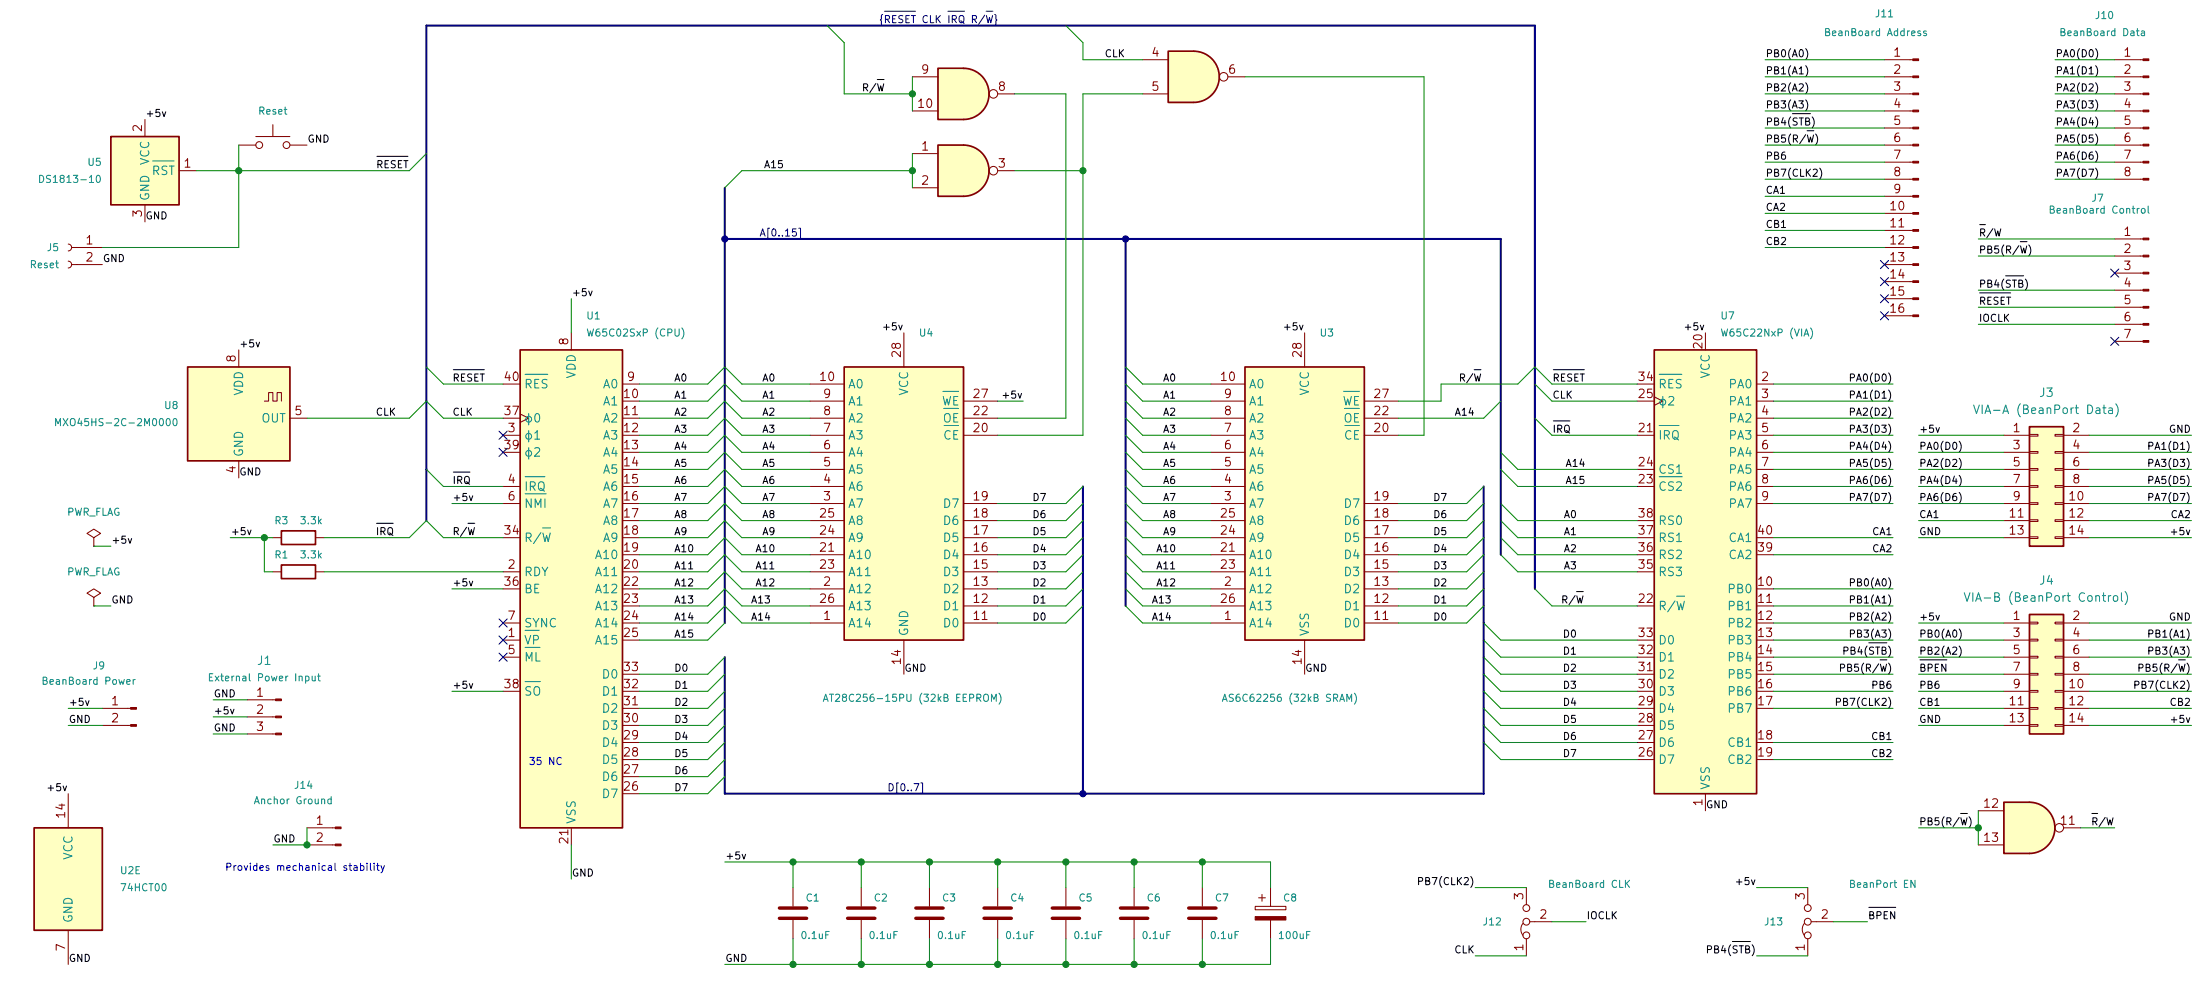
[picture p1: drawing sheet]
<svg xmlns="http://www.w3.org/2000/svg" width="328mm" height="147mm" viewBox="0 0 328 147" stroke-linecap="round" stroke-linejoin="round" font-family="sans-serif">
<path d="M302.3 91.4h5v17.8h-5z" fill="#ffffc2"/>
<path d="M302.3 91.4h5v17.8h-5z" fill="none" stroke="#840000" stroke-width=".25"/>
<g fill="none" stroke="#840000" stroke-width=".15">
<path d="M298.4 92.7h3.9M298.4 95.3h3.9M298.4 97.8h3.9M302.3 92.6h1.2v.2h-1.2zM302.3 95.1h1.2v.3h-1.2zM302.3 97.7h1.2v.2h-1.2zM306.1 92.6h1.2v.2h-1.2zM306.1 95.1h1.2v.3h-1.2zM306.1 97.7h1.2v.2h-1.2zM307.3 92.7h3.8M307.3 95.3h3.8M307.3 97.8h3.8"/>
<path d="M298.4 100.3h3.9M298.4 102.9h3.9M298.4 105.4h3.9M298.4 108h3.9M302.3 100.2h1.2v.3h-1.2zM302.3 102.7h1.2v.3h-1.2zM302.3 105.3h1.2v.2h-1.2zM302.3 107.8h1.2v.3h-1.2zM306.1 100.2h1.2v.3h-1.2zM306.1 102.7h1.2v.3h-1.2zM306.1 105.3h1.2v.2h-1.2zM306.1 107.8h1.2v.3h-1.2z"/>
<path d="M307.3 100.3h3.8M307.3 102.9h3.8M307.3 105.4h3.8M307.3 108h3.8"/>
</g>
<path d="M302.3 119.4a3.8 3.8 0 0 1 3.7 3.8 3.8 3.8 0 0 1-3.7 3.8z" fill="#ffffc2" stroke="#ffffc2" stroke-width=".15"/>
<path d="M298.4 119.4h3.9v7.6h-3.9z" fill="#ffffc2"/>
<path d="M298.4 119.4h3.9a3.8 3.8 0 0 1 3.7 3.8 3.8 3.8 0 0 1-3.7 3.8h-3.9z" fill="none" stroke="#840000" stroke-width=".25"/>
<g fill="none" stroke="#840000" stroke-width=".15">
<path d="M40.6 18.5v1.8M35.6 21.6h2.5M38.1 20.3h5.1M43.2 21.6h2.5M128.3 132.1v2.8M128.3 136.9v2.8M138.4 132.1v2.8M138.4 136.9v2.8M148.6 132.1v2.8M148.6 136.9v2.8M158.7 132.1v2.8M158.7 136.9v2.8"/>
<path d="M294.6 120.7h3.8M294.6 125.7h3.8M307.3 123.2h2.6"/>
<circle cx="38.6" cy="21.6" r=".51"/>
<circle cx="42.7" cy="21.6" r=".51"/>
<circle cx="306.7" cy="123.2" r=".63"/>
</g>
<path d="M126.2 135.1h4.1M126.2 136.7h4.1M136.4 135.1h4.1M136.4 136.7h4.1M146.6 135.1h4M146.6 136.7h4M156.7 135.1h4.1M156.7 136.7h4.1" fill="none" stroke="#840000" stroke-width=".51"/>
<path d="M177.8 7.6a3.8 3.8 0 0 1 3.8 3.8 3.8 3.8 0 0 1-3.8 3.8z" fill="#ffffc2" stroke="#ffffc2" stroke-width=".15"/>
<path d="M174 7.6h3.8v7.6h-3.8z" fill="#ffffc2"/>
<path d="M174 7.6h3.8a3.8 3.8 0 0 1 3.8 3.8 3.8 3.8 0 0 1-3.8 3.8h-3.8z" fill="none" stroke="#840000" stroke-width=".25"/>
<g fill="none" stroke="#840000" stroke-width=".15">
<path d="M170.2 8.9h3.8M170.2 14h3.8M182.9 11.4h2.5"/>
<circle cx="182.2" cy="11.4" r=".63"/>
</g>
<path d="M143.5 10.2a3.8 3.8 0 0 1 3.8 3.8 3.8 3.8 0 0 1-3.8 3.8z" fill="#ffffc2" stroke="#ffffc2" stroke-width=".15"/>
<path d="M139.7 10.2h3.8v7.6h-3.8z" fill="#ffffc2"/>
<path d="M139.7 10.2h3.8a3.8 3.8 0 0 1 3.8 3.8 3.8 3.8 0 0 1-3.8 3.8h-3.8z" fill="none" stroke="#840000" stroke-width=".25"/>
<g fill="none" stroke="#840000" stroke-width=".15">
<path d="M135.9 11.4h3.8M135.9 16.5h3.8M148.6 14h2.5"/>
<circle cx="148" cy="14" r=".63"/>
</g>
<path d="M143.5 21.6a3.8 3.8 0 0 1 3.8 3.8 3.8 3.8 0 0 1-3.8 3.8z" fill="#ffffc2" stroke="#ffffc2" stroke-width=".15"/>
<path d="M139.7 21.6h3.8v7.6h-3.8z" fill="#ffffc2"/>
<path d="M139.7 21.6h3.8a3.8 3.8 0 0 1 3.8 3.8 3.8 3.8 0 0 1-3.8 3.8h-3.8z" fill="none" stroke="#840000" stroke-width=".25"/>
<g fill="none" stroke="#840000" stroke-width=".15">
<path d="M135.9 22.9h3.8M135.9 27.9h3.8M148.6 25.4h2.5"/>
<circle cx="148" cy="25.4" r=".63"/>
</g>
<path d="M27.9 54.6h15.3v14h-15.3z" fill="#ffffc2"/>
<path d="M27.9 54.6h15.3v14h-15.3z" fill="none" stroke="#840000" stroke-width=".25"/>
<path d="M35.6 52.1v2.5M39.4 59.7h.6v-1.3h.6v1.3h.7v-1.3h.6v1.3M35.6 68.6v2.5M43.2 62.2h2.5" fill="none" stroke="#840000" stroke-width=".15"/>
<path d="M125.7 54.6h17.8v40.7h-17.8z" fill="#ffffc2"/>
<path d="M125.7 54.6h17.8v40.7h-17.8z" fill="none" stroke="#840000" stroke-width=".25"/>
<g fill="none" stroke="#840000" stroke-width=".15">
<path d="M120.6 59.7h5.1M120.6 57.2h5.1M134.6 49.5v5.1M143.5 59.7h5.1M120.6 74.9h5.1M120.6 72.4h5.1M120.6 69.9h5.1M120.6 67.3h5.1M120.6 64.8h5.1M120.6 62.2h5.1M120.6 77.5h5.1M143.5 74.9h5.1"/>
<path d="M143.5 64.8h5.1M143.5 62.2h5.1M143.5 77.5h5.1M120.6 92.7h5.1M120.6 87.6h5.1M120.6 90.2h5.1M120.6 85.1h5.1M120.6 82.6h5.1M120.6 80h5.1M134.6 95.3v5M143.5 92.7h5.1M143.5 87.6h5.1"/>
<path d="M143.5 90.2h5.1M143.5 85.1h5.1M143.5 82.6h5.1M143.5 80h5.1"/>
</g>
<path d="M140.4 58.2h2.4M140.5 60.8h2.3M140.6 63.3h2.2" fill="none" stroke="#008484" stroke-width=".15"/>
<path d="M16.5 20.3h10.2v10.2h-10.2z" fill="#ffffc2"/>
<path d="M16.5 20.3h10.2v10.2h-10.2zM41.9 79h5.1v2h-5.1zM41.9 84.1h5.1v2h-5.1z" fill="none" stroke="#840000" stroke-width=".25"/>
<g fill="none" stroke="#840000" stroke-width=".15">
<path d="M21.6 17.8v2.5M10.2 36.3a.51 .51 0 0 1 .5 .5 .51 .51 0 0 1-.5 .5M10.2 38.9a.51 .51 0 0 1 .5 .5 .51 .51 0 0 1-.5 .5M10.7 36.8h4.5M10.7 39.4h4.5M21.6 30.5v2.5M26.7 25.4h2.5M40.6 85.1h1.3M40.6 80h1.3M47 85.1h1.3M47 80h1.3M15.2 105.4h4.3"/>
<path d="M15.2 108h4.3M36.8 104.1h4.2M36.8 106.7h4.2M36.8 109.2h4.2M45.7 123.2h4.2M45.7 125.7h4.2M168.9 132.1v2.8M168.9 136.9v2.8"/>
</g>
<path d="M22.7 24h3.2" fill="none" stroke="#008484" stroke-width=".15"/>
<g fill="#840000" stroke="#840000" stroke-width=".15">
<path d="M49.9 123.1h.9v.2h-.9z"/>
<path d="M49.9 125.6h.9v.3h-.9z"/>
<path d="M41 104h.9v.3h-.9z"/>
<path d="M41 106.6h.9v.2h-.9z"/>
<path d="M41 109.1h.9v.2h-.9z"/>
<path d="M19.5 105.3h.8v.2h-.8z"/>
<path d="M19.5 107.8h.8v.3h-.8z"/>
</g>
<path d="M166.9 135.1h4M166.9 136.7h4" fill="none" stroke="#840000" stroke-width=".51"/>
<path d="M5.1 123.2h10.1v15.2h-10.1z" fill="#ffffc2"/>
<path d="M5.1 123.2h10.1v15.2h-10.1z" fill="none" stroke="#840000" stroke-width=".25"/>
<path d="M14 88.9l1-.6-1-.7-1 .7 1 .6v1.3M14 90.2h.1M14 80l1-.6-1-.7-1 .7 1 .6v1.3M14 81.3h.1M10.2 118.1v5.1M10.2 138.4v5.1" fill="none" stroke="#840000" stroke-width=".15"/>
<path d="M77.5 52.1h15.2v71.1h-15.2z" fill="#ffffc2"/>
<path d="M77.5 52.1h15.2v71.1h-15.2z" fill="none" stroke="#840000" stroke-width=".25"/>
<g fill="none" stroke="#840000" stroke-width=".15">
<path d="M315 8.9h4.2M315 11.4h4.2M315 14h4.2M315 16.5h4.2M315 19.1h4.2M315 35.6h4.2M315 38.1h4.2M315 21.6h4.2M315 24.1h4.2M315 26.7h4.2M74.9 57.2h2.6M85.1 49.5v2.6"/>
<path d="M92.7 57.2h2.5M92.7 59.7h2.5M315 40.6h4.2M315 43.2h4.2M315 45.7h4.2M315 48.3h4.2M315 50.8h4.2M74.9 64.8h2.6M74.9 72.4h2.6M74.9 74.9h2.6M74.9 62.2h2.6M74.9 67.3h2.6"/>
<path d="M77.5 61.6l1.2 .6-1.2 .7M92.7 64.8h2.5M92.7 72.4h2.5M92.7 74.9h2.5M92.7 62.2h2.5M92.7 67.3h2.5M92.7 69.9h2.5M92.7 77.5h2.5M74.9 95.3h2.6M74.9 85.1h2.6M74.9 97.8h2.6M74.9 92.7h2.6"/>
<path d="M74.9 80h2.6M74.9 87.6h2.6M92.7 95.3h2.5M92.7 85.1h2.5M92.7 92.7h2.5M92.7 80h2.5M92.7 82.6h2.5M92.7 87.6h2.5M92.7 90.2h2.5M74.9 102.9h2.6M92.7 118.1h2.5M92.7 115.6h2.5"/>
<path d="M92.7 113h2.5M92.7 110.5h2.5M92.7 108h2.5M92.7 105.4h2.5M92.7 102.9h2.5M92.7 100.3h2.5M85.1 123.2v2.5M226.8 137.4a1.44 1.44 0 0 0 0 1.8M227.3 132.1v2.5M227.3 139.7v2.5M227.8 137.2h3.3M268.7 137.4a1.44 1.44 0 0 0 0 1.8"/>
<path d="M269.2 132.1v2.5M269.2 139.7v2.5M269.7 137.2h3.3"/>
<circle cx="227.3" cy="135.1" r=".51"/>
<circle cx="227.3" cy="137.2" r=".51"/>
<circle cx="227.3" cy="139.2" r=".51"/>
<circle cx="269.2" cy="135.1" r=".51"/>
<circle cx="269.2" cy="137.2" r=".51"/>
<circle cx="269.2" cy="139.2" r=".51"/>
</g>
<path d="M78.2 55.7h3.4M78.2 70.9h3M78.2 73.5h3.1M80.8 78.6h1.2M78.2 93.8h2.1M78.2 96.3h2.2M78.2 101.4h2.3" fill="none" stroke="#008484" stroke-width=".15"/>
<g fill="#840000" stroke="#840000" stroke-width=".15">
<path d="M319.2 35.4h.8v.3h-.8z"/>
<path d="M319.2 38h.8v.2h-.8z"/>
<path d="M319.2 40.5h.8v.3h-.8z"/>
<path d="M319.2 43.1h.8v.2h-.8z"/>
<path d="M319.2 45.6h.8v.2h-.8z"/>
<path d="M319.2 48.1h.8v.3h-.8z"/>
<path d="M319.2 50.7h.8v.2h-.8z"/>
<path d="M319.2 8.8h.8v.2h-.8z"/>
<path d="M319.2 11.3h.8v.3h-.8z"/>
<path d="M319.2 13.8h.8v.3h-.8z"/>
<path d="M319.2 16.4h.8v.2h-.8z"/>
<path d="M319.2 18.9h.8v.3h-.8z"/>
<path d="M319.2 21.5h.8v.2h-.8z"/>
<path d="M319.2 24h.8v.3h-.8z"/>
<path d="M319.2 26.5h.8v.3h-.8z"/>
</g>
<path d="M246.4 52.1h15.2v66h-15.2z" fill="#ffffc2"/>
<path d="M246.4 52.1h15.2v66h-15.2z" fill="none" stroke="#840000" stroke-width=".25"/>
<g fill="none" stroke="#840000" stroke-width=".15">
<path d="M243.8 57.2h2.6M243.8 59.7h2.6M246.4 59.1l1.2 .6-1.2 .6M254 49.5v2.6M261.6 57.2h2.6M261.6 59.7h2.6M243.8 64.8h2.6M243.8 69.9h2.6M243.8 72.4h2.6M243.8 77.5h2.6M261.6 62.2h2.6M261.6 64.8h2.6"/>
<path d="M261.6 67.3h2.6M261.6 69.9h2.6M261.6 72.4h2.6M261.6 74.9h2.6M243.8 90.2h2.6M243.8 95.3h2.6M243.8 97.8h2.6M243.8 85.1h2.6M243.8 82.6h2.6M243.8 80h2.6M261.6 87.6h2.6M261.6 90.2h2.6"/>
<path d="M261.6 92.7h2.6M261.6 95.3h2.6M261.6 97.8h2.6M261.6 82.6h2.6M261.6 80h2.6M243.8 100.3h2.6M243.8 102.9h2.6M243.8 105.4h2.6M243.8 110.5h2.6M243.8 113h2.6M243.8 108h2.6M254 118.1v2.6"/>
<path d="M261.6 100.3h2.6M261.6 102.9h2.6M261.6 105.4h2.6M261.6 110.5h2.6M261.6 113h2.6M179.1 132.1v2.8M179.1 136.9v2.8M186.9 134.9h4.6v.5h-4.6zM187.5 133.6h1M188 133.1v1M189.2 132.1v2.8M189.2 136.9v2.8"/>
</g>
<path d="M247.1 55.7h3.4M247.1 63.3h3M247.1 70.9h3.5M249.7 88.7h1.2" fill="none" stroke="#008484" stroke-width=".15"/>
<path d="M177 135.1h4.1M177 136.7h4.1" fill="none" stroke="#840000" stroke-width=".51"/>
<path d="M186.9 136.4h4.6v.5h-4.6z" fill="#840000" stroke="#840000" stroke-width=".15"/>
<path d="M302.3 63.5h5v17.8h-5z" fill="#ffffc2"/>
<path d="M302.3 63.5h5v17.8h-5z" fill="none" stroke="#840000" stroke-width=".25"/>
<g fill="none" stroke="#840000" stroke-width=".15">
<path d="M280.7 8.9h4.2M280.7 11.4h4.2M280.7 14h4.2M280.7 16.5h4.2M280.7 19.1h4.2M280.7 21.6h4.2M280.7 24.1h4.2M280.7 26.7h4.2M280.7 29.2h4.2M280.7 31.8h4.2M280.7 34.3h4.2M280.7 36.8h4.2"/>
<path d="M280.7 39.4h4.2M280.7 41.9h4.2M280.7 44.5h4.2M280.7 47h4.2M298.4 64.8h3.9M298.4 67.3h3.9M298.4 69.9h3.9M298.4 72.4h3.9M298.4 74.9h3.9M298.4 77.5h3.9M302.3 64.6h1.2v.3h-1.2zM302.3 67.2h1.2v.2h-1.2z"/>
<path d="M302.3 69.7h1.2v.3h-1.2zM302.3 72.3h1.2v.2h-1.2zM302.3 74.8h1.2v.3h-1.2zM302.3 77.3h1.2v.3h-1.2zM302.3 79.9h1.2v.2h-1.2zM306.1 64.6h1.2v.3h-1.2zM306.1 67.2h1.2v.2h-1.2zM306.1 69.7h1.2v.3h-1.2zM306.1 72.3h1.2v.2h-1.2zM306.1 74.8h1.2v.3h-1.2zM306.1 77.3h1.2v.3h-1.2zM306.1 79.9h1.2v.2h-1.2z"/>
<path d="M307.3 64.8h3.8M307.3 67.3h3.8M307.3 69.9h3.8M307.3 72.4h3.8M307.3 74.9h3.8M307.3 77.5h3.8M298.4 80h3.9M307.3 80h3.8"/>
</g>
<g fill="#840000" stroke="#840000" stroke-width=".15">
<path d="M284.9 8.8h.8v.2h-.8z"/>
<path d="M284.9 11.3h.8v.3h-.8z"/>
<path d="M284.9 13.8h.8v.3h-.8z"/>
<path d="M284.9 16.4h.8v.2h-.8z"/>
<path d="M284.9 18.9h.8v.3h-.8z"/>
<path d="M284.9 21.5h.8v.2h-.8z"/>
<path d="M284.9 24h.8v.3h-.8z"/>
<path d="M284.9 26.5h.8v.3h-.8z"/>
<path d="M284.9 29.1h.8v.2h-.8z"/>
<path d="M284.9 31.6h.8v.3h-.8z"/>
<path d="M284.9 34.2h.8v.2h-.8z"/>
<path d="M284.9 36.7h.8v.3h-.8z"/>
<path d="M284.9 39.2h.8v.3h-.8z"/>
<path d="M284.9 41.8h.8v.2h-.8z"/>
<path d="M284.9 44.3h.8v.3h-.8z"/>
<path d="M284.9 46.9h.8v.2h-.8z"/>
</g>
<path d="M185.4 54.6h17.8v40.7h-17.8z" fill="#ffffc2"/>
<path d="M185.4 54.6h17.8v40.7h-17.8z" fill="none" stroke="#840000" stroke-width=".25"/>
<g fill="none" stroke="#840000" stroke-width=".15">
<path d="M180.3 59.7h5.1M180.3 57.2h5.1M194.3 49.5v5.1M203.2 59.7h5.1M180.3 74.9h5.1M180.3 72.4h5.1M180.3 69.9h5.1M180.3 67.3h5.1M180.3 64.8h5.1M180.3 62.2h5.1M180.3 77.5h5.1M203.2 74.9h5.1"/>
<path d="M203.2 64.8h5.1M203.2 62.2h5.1M203.2 77.5h5.1M180.3 92.7h5.1M180.3 87.6h5.1M180.3 90.2h5.1M180.3 85.1h5.1M180.3 82.6h5.1M180.3 80h5.1M194.3 95.3v5M203.2 92.7h5.1M203.2 87.6h5.1"/>
<path d="M203.2 90.2h5.1M203.2 85.1h5.1M203.2 82.6h5.1M203.2 80h5.1M118.1 132.1v2.8M118.1 136.9v2.8"/>
</g>
<path d="M200.1 58.2h2.4M200.2 60.8h2.3M200.3 63.3h2.2" fill="none" stroke="#008484" stroke-width=".15"/>
<path d="M116.1 135.1h4M116.1 136.7h4" fill="none" stroke="#840000" stroke-width=".51"/>
<g fill="none" stroke="#000" stroke-width=".15">
<path d="M130.7 11.8h1M267 16.9h2.6M269.1 19.5h1M56.1 23.3h4.7M294.8 33.4h.9M300.9 36h1M67.5 55h4.6M219.6 55h1M231.3 55h4.7M294.8 43.6h4.7M298.7 41h2.7M56.1 77.9h2.5"/>
<path d="M67.5 70.3h2.5M69.7 77.9h1M231.3 62.6h2.5M234.8 88h1M278.3 95.7h2.7M280 98.2h1M286 98.2h4M324.5 98.2h1M278.3 135h4M292 121.1h1M311.6 121.1h.8M258 140.1h2.7"/>
</g>
<g fill="none" stroke="#000084" stroke-width=".15">
<path d="M131.7 1.7h4.6M141.2 1.7h2.5M146.9 1.7h1M280.1 38.8l1.2 1.2M281.3 38.8l-1.2 1.2M280.1 46.4l1.2 1.2M280.1 41.3l1.2 1.2M280.1 43.8l1.2 1.3M281.3 46.4l-1.2 1.2M281.3 41.3l-1.2 1.2M281.3 43.8l-1.2 1.3M314.4 40l1.2 1.2"/>
<path d="M314.4 50.2l1.2 1.2M315.6 40l-1.2 1.2M315.6 50.2l-1.2 1.2M74.3 66.7l1.2 1.2M74.3 64.2l1.2 1.2M75.5 66.7l-1.2 1.2M75.5 64.2l-1.2 1.2M74.3 94.6l1.2 1.3M74.3 97.2l1.2 1.2M74.3 92.1l1.2 1.2M75.5 94.6l-1.2 1.3M75.5 97.2l-1.2 1.2"/>
<path d="M75.5 92.1l-1.2 1.2"/>
</g>
<path d="M107.9 27.9v64.8M107.9 35.6h115.6v47M167.6 35.6v54.6M63.5 77.5v-73.7h165.1v83.8M161.3 72.4v45.7M221 72.4v45.7h-113.1v-20.3" fill="none" stroke="#000084" stroke-width=".3"/>
<g fill="none" stroke="#008400" stroke-width=".15">
<path d="M123.2 3.8l2.5 2.6v7.6h10.2M135.9 11.4v5.1M151.1 14h7.6v48.2h-10.1M158.7 3.8l2.6 2.6v2.5h8.9M170.2 14h-8.9v50.8h-12.7M185.4 11.4h26.7v53.4h-3.8M262.9 14h17.8M262.9 8.9h17.8M262.9 11.4h17.8M262.9 19.1h17.8M262.9 16.5h17.8M306.1 14h8.9"/>
<path d="M306.1 8.9h8.9M306.1 11.4h8.9M306.1 19.1h8.9M306.1 16.5h8.9M35.6 21.6v15.2h-20.4M63.5 22.9l-2.5 2.5h-31.8M135.9 25.4h-25.4l-2.6 2.5M135.9 22.9v5M151.1 25.4h10.2M262.9 36.8h17.8M262.9 34.3h17.8M262.9 31.8h17.8"/>
<path d="M262.9 29.2h17.8M262.9 26.7h17.8M262.9 24.1h17.8M262.9 21.6h17.8M294.6 38.1h20.4M294.6 35.6h20.4M306.1 26.7h8.9M306.1 24.1h8.9M306.1 21.6h8.9M63.5 54.6l2.5 2.6h8.9M85.1 44.5v5M95.2 57.2h10.2l2.5-2.6 2.6 2.6h10.1"/>
<path d="M95.2 59.7h10.2l2.5-2.5 2.6 2.5h10.1M148.6 59.7h3.8M167.6 54.6l2.6 2.6h10.1M167.6 59.7l2.6 2.5h10.1M167.6 57.2l2.6 2.5h10.1M223.5 59.7l-2.5 2.5h-12.7M228.6 57.2l2.5 2.5h12.7M243.8 57.2h-12.7l-2.5-2.6-2.5 2.6h-11.5v2.5h-6.3M264.2 57.2h17.7M264.2 59.7h17.7M294.6 48.3h20.4M294.6 45.7h20.4"/>
<path d="M294.6 43.2h20.4M45.7 62.2h15.3l2.5-2.5 2.5 2.5h8.9M63.5 69.9l2.5 2.5h8.9M67.3 74.9h7.6M95.2 62.2h10.2l2.5-2.5 2.6 2.5h10.1M95.2 69.9h10.2l2.5-2.6 2.6 2.6h10.1M95.2 74.9h10.2l2.5-2.5 2.6 2.5h10.1M95.2 72.4h10.2l2.5-2.5 2.6 2.5h10.1M95.2 67.3h10.2l2.5-2.5 2.6 2.5h10.1M95.2 64.8h10.2l2.5-2.6 2.6 2.6h10.1M95.2 77.5h10.2l2.5-2.6 2.6 2.6h10.1M161.3 72.4l-2.6 2.5h-10.1"/>
<path d="M161.3 77.5l-2.6 2.5h-10.1M161.3 74.9l-2.6 2.6h-10.1M167.6 67.3l2.6 2.6h10.1M167.6 72.4l2.6 2.5h10.1M167.6 69.9l2.6 2.5h10.1M167.6 64.8l2.6 2.5h10.1M167.6 62.2l2.6 2.6h10.1M167.6 77.5l2.6 2.5h10.1M167.6 74.9l2.6 2.6h10.1M221 72.4l-2.6 2.5h-10.1M221 77.5l-2.6 2.5h-10.1M221 74.9l-2.6 2.6h-10.1"/>
<path d="M223.5 67.3l2.6 2.6h17.7M223.5 69.9l2.6 2.5h17.7M223.5 77.5l2.6 2.5h17.7M223.5 74.9l2.6 2.6h17.7M228.6 62.2l2.5 2.6h12.7M264.2 62.2h17.7M264.2 69.9h17.7M264.2 74.9h17.7M264.2 72.4h17.7M264.2 67.3h17.7M264.2 64.8h17.7M285.7 69.9h12.7"/>
<path d="M285.7 74.9h12.7M285.7 72.4h12.7M285.7 67.3h12.7M285.7 64.8h12.7M285.7 77.5h12.7M311.1 69.9h15.3M311.1 74.9h15.3M311.1 72.4h15.3M311.1 67.3h15.3M311.1 64.8h15.3M311.1 77.5h15.3M14 90.2h2.5"/>
<path d="M14 81.3h2.5M34.3 80h6.3M39.4 80v5.1h1.2M48.3 85.1h26.6M48.3 80h12.7l2.5-2.5 2.5 2.5h8.9M67.3 87.6h7.6M95.2 87.6h10.2l2.5-2.5 2.6 2.5h10.1M95.2 92.7h10.2l2.5-2.5 2.6 2.5h10.1M95.2 90.2h10.2l2.5-2.6 2.6 2.6h10.1M95.2 82.6h10.2l2.5-2.6 2.6 2.6h10.1M95.2 85.1h10.2l2.5-2.5 2.6 2.5h10.1M95.2 80h10.2l2.5-2.5 2.6 2.5h10.1"/>
<path d="M107.9 92.7l-2.5 2.6h-10.2M107.9 97.8l-2.5 2.5h-10.2M161.3 85.1l-2.6 2.5h-10.1M161.3 90.2l-2.6 2.5h-10.1M161.3 87.6l-2.6 2.6h-10.1M161.3 80l-2.6 2.6h-10.1M161.3 82.6l-2.6 2.5h-10.1M167.6 85.1l2.6 2.5h10.1M167.6 90.2l2.6 2.5h10.1M167.6 87.6l2.6 2.6h10.1M167.6 80l2.6 2.6h10.1M167.6 82.6l2.6 2.5h10.1"/>
<path d="M221 85.1l-2.6 2.5h-10.1M221 90.2l-2.6 2.5h-10.1M221 92.7l2.5 2.6h20.3M221 87.6l-2.6 2.6h-10.1M221 80l-2.6 2.6h-10.1M221 82.6l-2.6 2.5h-10.1M221 97.8l2.5 2.5h20.3M221 95.3l2.5 2.5h20.3M223.5 80l2.6 2.6h17.7M223.5 82.6l2.6 2.5h17.7M228.6 87.6l2.5 2.6h12.7M264.2 87.6h17.7"/>
<path d="M264.2 92.7h17.7M264.2 95.3h17.7M264.2 90.2h17.7M264.2 82.6h17.7M264.2 80h17.7M264.2 97.8h17.7M285.7 92.7h12.7M285.7 95.3h12.7M285.7 80h12.7M285.7 97.8h12.7M311.1 92.7h15.3M311.1 95.3h15.3"/>
<path d="M311.1 80h15.3M311.1 97.8h15.3M10.2 105.4h5M10.2 108h5M31.7 109.2h5.1M31.7 106.7h5.1M31.7 104.1h5.1M67.3 102.9h7.6M107.9 100.3l-2.5 2.6h-10.2M107.9 110.5l-2.5 2.5h-10.2M107.9 102.9l-2.5 2.5h-10.2M107.9 105.4l-2.5 2.6h-10.2"/>
<path d="M107.9 108l-2.5 2.5h-10.2M107.9 113l-2.5 2.6h-10.2M107.9 115.6l-2.5 2.5h-10.2M221 100.3l2.5 2.6h20.3M221 110.5l2.5 2.5h20.3M221 102.9l2.5 2.5h20.3M221 105.4l2.5 2.6h20.3M221 108l2.5 2.5h20.3M264.2 102.9h17.7M264.2 113h17.7M264.2 105.4h17.7M264.2 110.5h17.7"/>
<path d="M264.2 100.3h17.7M285.7 102.9h12.7M285.7 105.4h12.7M285.7 108h12.7M285.7 100.3h12.7M311.1 102.9h15.3M311.1 105.4h15.3M311.1 108h15.3M311.1 100.3h15.3M45.7 123.2v2.5h-5.1M85.1 125.7v5.1M107.9 128.3h81.3v3.8"/>
<path d="M118.1 128.3v3.8M118.1 139.7v3.8M128.3 128.3v3.8M128.3 139.7v3.8M138.4 128.3v3.8M138.4 139.7v3.8M148.6 128.3v3.8M148.6 139.7v3.8M158.7 128.3v3.8M158.7 139.7v3.8M168.9 128.3v3.8M168.9 139.7v3.8"/>
<path d="M179.1 128.3v3.8M179.1 139.7v3.8M189.2 139.7v3.8h-81.3M219.7 132.1h7.6M231.1 137.2h5.1M261.6 132.1h7.6M273 137.2h5.1M285.7 123.2h8.9M294.6 120.7v5M309.9 123.2h5.1M219.7 142.2h7.6M261.6 142.2h7.6"/>
</g>
<g fill="#008400" stroke="#008400" stroke-width=".15">
<circle cx="168.9" cy="143.5" r=".46"/>
<circle cx="158.7" cy="143.5" r=".46"/>
<circle cx="148.6" cy="143.5" r=".46"/>
<circle cx="168.9" cy="128.3" r=".46"/>
<circle cx="179.1" cy="128.3" r=".46"/>
<circle cx="179.1" cy="143.5" r=".46"/>
<circle cx="158.7" cy="128.3" r=".46"/>
<circle cx="161.3" cy="25.4" r=".46"/>
<circle cx="135.9" cy="14" r=".46"/>
<circle cx="135.9" cy="25.4" r=".46"/>
<circle cx="118.1" cy="143.5" r=".46"/>
<circle cx="128.3" cy="143.5" r=".46"/>
<circle cx="148.6" cy="128.3" r=".46"/>
<circle cx="138.4" cy="128.3" r=".46"/>
<circle cx="128.3" cy="128.3" r=".46"/>
<circle cx="118.1" cy="128.3" r=".46"/>
<circle cx="138.4" cy="143.5" r=".46"/>
<circle cx="35.6" cy="25.4" r=".46"/>
<circle cx="39.4" cy="80" r=".46"/>
<circle cx="45.7" cy="125.7" r=".46"/>
<circle cx="294.6" cy="123.2" r=".46"/>
</g>
<g fill="#000084" stroke="#000084" stroke-width=".15">
<circle cx="161.3" cy="118.1" r=".46"/>
<circle cx="107.9" cy="35.6" r=".46"/>
<circle cx="167.6" cy="35.6" r=".46"/>
</g>
<g font-size="1.3" fill="#840000">
<text x="137.1" y="11.3">9</text>
<text x="171.4" y="8.8">4</text>
<text x="182.8" y="11.3">6</text>
<text x="281.8" y="8.8">1</text>
<text x="281.8" y="11.3">2</text>
<text x="316.1" y="8.8">1</text>
<text x="316.1" y="11.3">2</text>
<text x="136.5" y="16.4">10</text>
<text x="148.5" y="13.8">8</text>
<text x="171.4" y="13.8">5</text>
<text x="281.8" y="13.8">3</text>
<text x="281.8" y="16.4">4</text>
<text x="316.1" y="13.8">3</text>
<text x="316.1" y="16.4">4</text>
<text x="21.5" y="19.8" transform="rotate(-90 21.5 19.8)">2</text>
<text x="137.1" y="22.7">1</text>
<text x="281.8" y="18.9">5</text>
<text x="281.8" y="21.5">6</text>
<text x="281.8" y="24">7</text>
<text x="316.1" y="18.9">5</text>
<text x="316.1" y="21.5">6</text>
<text x="316.1" y="24">7</text>
<text x="27.2" y="25.3">1</text>
<text x="137.1" y="27.8">2</text>
<text x="148.5" y="25.3">3</text>
<text x="281.8" y="26.5">8</text>
<text x="281.8" y="29.1">9</text>
<text x="316.1" y="26.5">8</text>
<text x="21.5" y="32.5" transform="rotate(-90 21.5 32.5)">3</text>
<text x="281.2" y="31.6">10</text>
<text x="281.2" y="34.2">11</text>
<text x="316.1" y="35.4">1</text>
<text x="12.6" y="36.7">1</text>
<text x="12.6" y="39.2">2</text>
<text x="281.2" y="36.7">12</text>
<text x="281.2" y="39.2">13</text>
<text x="281.2" y="41.8">14</text>
<text x="316.1" y="38">2</text>
<text x="316.1" y="40.5">3</text>
<text x="281.2" y="44.3">15</text>
<text x="281.2" y="46.9">16</text>
<text x="316.1" y="43">4</text>
<text x="316.1" y="45.6">5</text>
<text x="85" y="51.5" transform="rotate(-90 85 51.5)">8</text>
<text x="134.5" y="53.4" transform="rotate(-90 134.5 53.4)">28</text>
<text x="194.2" y="53.4" transform="rotate(-90 194.2 53.4)">28</text>
<text x="253.9" y="52.1" transform="rotate(-90 253.9 52.1)">20</text>
<text x="316.1" y="48.1">6</text>
<text x="316.1" y="50.7">7</text>
<text x="35.4" y="54.1" transform="rotate(-90 35.4 54.1)">8</text>
<text x="74.9" y="57">40</text>
<text x="92.6" y="59.6">10</text>
<text x="93.2" y="57">9</text>
<text x="121.9" y="57">10</text>
<text x="122.5" y="59.6">9</text>
<text x="144.7" y="59.6">27</text>
<text x="181.5" y="57">10</text>
<text x="182.1" y="59.6">9</text>
<text x="204.4" y="59.6">27</text>
<text x="243.8" y="59.6">25</text>
<text x="243.8" y="57">34</text>
<text x="262.2" y="57">2</text>
<text x="262.2" y="59.6">3</text>
<text x="43.7" y="62.1">5</text>
<text x="74.9" y="62.1">37</text>
<text x="75.5" y="64.6">3</text>
<text x="92.6" y="62.1">11</text>
<text x="92.6" y="64.6">12</text>
<text x="122.5" y="64.6">7</text>
<text x="122.5" y="62.1">8</text>
<text x="144.7" y="64.6">20</text>
<text x="144.7" y="62.1">22</text>
<text x="182.1" y="64.6">7</text>
<text x="182.1" y="62.1">8</text>
<text x="204.4" y="64.6">20</text>
<text x="204.4" y="62.1">22</text>
<text x="243.8" y="64.6">21</text>
<text x="262.2" y="62.1">4</text>
<text x="262.2" y="64.6">5</text>
<text x="299.6" y="64.6">1</text>
<text x="308.5" y="64.6">2</text>
<text x="35.4" y="70.6" transform="rotate(-90 35.4 70.6)">4</text>
<text x="74.9" y="67.2">39</text>
<text x="92.6" y="67.2">13</text>
<text x="92.6" y="69.7">14</text>
<text x="122.5" y="69.7">5</text>
<text x="122.5" y="67.2">6</text>
<text x="182.1" y="69.7">5</text>
<text x="182.1" y="67.2">6</text>
<text x="243.8" y="69.7">24</text>
<text x="262.2" y="67.2">6</text>
<text x="262.2" y="69.7">7</text>
<text x="299.6" y="67.2">3</text>
<text x="299.6" y="69.7">5</text>
<text x="308.5" y="67.2">4</text>
<text x="308.5" y="69.7">6</text>
<text x="75.5" y="72.3">4</text>
<text x="75.5" y="74.8">6</text>
<text x="92.6" y="72.3">15</text>
<text x="92.6" y="74.8">16</text>
<text x="92.6" y="77.3">17</text>
<text x="121.9" y="77.3">25</text>
<text x="122.5" y="74.8">3</text>
<text x="122.5" y="72.3">4</text>
<text x="144.7" y="77.3">18</text>
<text x="144.7" y="74.8">19</text>
<text x="181.5" y="77.3">25</text>
<text x="182.1" y="74.8">3</text>
<text x="182.1" y="72.3">4</text>
<text x="204.4" y="77.3">18</text>
<text x="204.4" y="74.8">19</text>
<text x="243.8" y="72.3">23</text>
<text x="243.8" y="77.3">38</text>
<text x="262.2" y="72.3">8</text>
<text x="262.2" y="74.8">9</text>
<text x="299" y="77.3">11</text>
<text x="299.6" y="72.3">7</text>
<text x="299.6" y="74.8">9</text>
<text x="307.9" y="74.8">10</text>
<text x="307.9" y="77.3">12</text>
<text x="308.5" y="72.3">8</text>
<text x="74.9" y="79.9">34</text>
<text x="92.6" y="79.9">18</text>
<text x="92.6" y="82.4">19</text>
<text x="121.9" y="82.4">21</text>
<text x="121.9" y="79.9">24</text>
<text x="144.7" y="82.4">16</text>
<text x="144.7" y="79.9">17</text>
<text x="181.5" y="82.4">21</text>
<text x="181.5" y="79.9">24</text>
<text x="204.4" y="82.4">16</text>
<text x="204.4" y="79.9">17</text>
<text x="243.8" y="82.4">36</text>
<text x="243.8" y="79.9">37</text>
<text x="261.6" y="82.4">39</text>
<text x="261.6" y="79.9">40</text>
<text x="299" y="79.9">13</text>
<text x="307.9" y="79.9">14</text>
<text x="74.9" y="87.5">36</text>
<text x="75.5" y="85">2</text>
<text x="92.6" y="85">20</text>
<text x="92.6" y="87.5">22</text>
<text x="121.9" y="85">23</text>
<text x="122.5" y="87.5">2</text>
<text x="144.7" y="87.5">13</text>
<text x="144.7" y="85">15</text>
<text x="181.5" y="85">23</text>
<text x="182.1" y="87.5">2</text>
<text x="204.4" y="87.5">13</text>
<text x="204.4" y="85">15</text>
<text x="243.8" y="85">35</text>
<text x="261.6" y="87.5">10</text>
<text x="75.5" y="95.1">1</text>
<text x="75.5" y="92.6">7</text>
<text x="92.6" y="90">23</text>
<text x="92.6" y="92.6">24</text>
<text x="92.6" y="95.1">25</text>
<text x="121.9" y="90">26</text>
<text x="122.5" y="92.6">1</text>
<text x="144.7" y="92.6">11</text>
<text x="144.7" y="90">12</text>
<text x="181.5" y="90">26</text>
<text x="182.1" y="92.6">1</text>
<text x="204.4" y="92.6">11</text>
<text x="204.4" y="90">12</text>
<text x="243.8" y="90">22</text>
<text x="243.8" y="95.1">33</text>
<text x="261.6" y="90">11</text>
<text x="261.6" y="92.6">12</text>
<text x="261.6" y="95.1">13</text>
<text x="299.6" y="92.6">1</text>
<text x="299.6" y="95.1">3</text>
<text x="308.5" y="92.6">2</text>
<text x="308.5" y="95.1">4</text>
<text x="75.5" y="97.7">5</text>
<text x="92.6" y="100.2">33</text>
<text x="134.5" y="99.1" transform="rotate(-90 134.5 99.1)">14</text>
<text x="194.2" y="99.1" transform="rotate(-90 194.2 99.1)">14</text>
<text x="243.8" y="100.2">31</text>
<text x="243.8" y="97.7">32</text>
<text x="261.6" y="97.7">14</text>
<text x="261.6" y="100.2">15</text>
<text x="299.6" y="97.7">5</text>
<text x="299.6" y="100.2">7</text>
<text x="308.5" y="97.7">6</text>
<text x="308.5" y="100.2">8</text>
<text x="16.4" y="105.3">1</text>
<text x="16.4" y="107.8">2</text>
<text x="38" y="104">1</text>
<text x="38" y="106.5">2</text>
<text x="74.9" y="102.7">38</text>
<text x="92.6" y="107.8">30</text>
<text x="92.6" y="105.3">31</text>
<text x="92.6" y="102.7">32</text>
<text x="243.8" y="107.8">28</text>
<text x="243.8" y="105.3">29</text>
<text x="243.8" y="102.7">30</text>
<text x="261.6" y="102.7">16</text>
<text x="261.6" y="105.3">17</text>
<text x="299" y="105.3">11</text>
<text x="299" y="107.8">13</text>
<text x="299.6" y="102.7">9</text>
<text x="307.9" y="102.7">10</text>
<text x="307.9" y="105.3">12</text>
<text x="307.9" y="107.8">14</text>
<text x="38" y="109.1">3</text>
<text x="92.6" y="112.9">28</text>
<text x="92.6" y="110.4">29</text>
<text x="243.8" y="112.9">26</text>
<text x="243.8" y="110.4">27</text>
<text x="261.6" y="110.4">18</text>
<text x="261.6" y="112.9">19</text>
<text x="92.6" y="118">26</text>
<text x="92.6" y="115.4">27</text>
<text x="10" y="122" transform="rotate(-90 10 122)">14</text>
<text x="46.9" y="123.1">1</text>
<text x="46.9" y="125.6">2</text>
<text x="85" y="125.8" transform="rotate(-90 85 125.8)">21</text>
<text x="253.9" y="120.1" transform="rotate(-90 253.9 120.1)">1</text>
<text x="295.2" y="120.5">12</text>
<text x="295.2" y="125.6">13</text>
<text x="306.6" y="123.1">11</text>
<text x="227.2" y="134.1" transform="rotate(-90 227.2 134.1)">3</text>
<text x="229.1" y="137">2</text>
<text x="269.1" y="134.1" transform="rotate(-90 269.1 134.1)">3</text>
<text x="271" y="137">2</text>
<text x="10" y="141.7" transform="rotate(-90 10 141.7)">7</text>
<text x="227.2" y="141.7" transform="rotate(-90 227.2 141.7)">1</text>
<text x="269.1" y="141.7" transform="rotate(-90 269.1 141.7)">1</text>
</g>
<g font-size="1.3" fill="#008484">
<text x="22.5" y="26.4">RST</text>
<text x="22.6" y="30" transform="rotate(-90 22.6 30)">GND</text>
<text x="22.6" y="24.7" transform="rotate(-90 22.6 24.7)">VCC</text>
<text x="36.5" y="59" transform="rotate(-90 36.5 59)">VDD</text>
<text x="78" y="58.1">RES</text>
<text x="86.1" y="56.4" transform="rotate(-90 86.1 56.4)">VDD</text>
<text x="89.7" y="58.1">A0</text>
<text x="126.2" y="58.1">A0</text>
<text x="135.6" y="59" transform="rotate(-90 135.6 59)">VCC</text>
<text x="185.9" y="58.1">A0</text>
<text x="195.3" y="59" transform="rotate(-90 195.3 59)">VCC</text>
<text x="246.9" y="58.1">RES</text>
<text x="255" y="56.4" transform="rotate(-90 255 56.4)">VCC</text>
<text x="257.3" y="58.1">PA0</text>
<text x="303.6" y="59.4">J3</text>
<text x="38.8" y="63.2">OUT</text>
<text x="78" y="65.7">ϕ1</text>
<text x="78" y="63.2">ϕ0</text>
<text x="89.7" y="60.7">A1</text>
<text x="89.7" y="63.2">A2</text>
<text x="89.7" y="65.7">A3</text>
<text x="126.2" y="65.7">A3</text>
<text x="126.2" y="63.2">A2</text>
<text x="126.2" y="60.7">A1</text>
<text x="140.2" y="60.7">WE</text>
<text x="140.3" y="63.2">OE</text>
<text x="140.4" y="65.7">CE</text>
<text x="185.9" y="65.7">A3</text>
<text x="185.9" y="63.2">A2</text>
<text x="185.9" y="60.7">A1</text>
<text x="199.9" y="60.7">WE</text>
<text x="200" y="63.2">OE</text>
<text x="200" y="65.7">CE</text>
<text x="246.9" y="65.7">IRQ</text>
<text x="246.9" y="60.7">ϕ2</text>
<text x="257.3" y="60.7">PA1</text>
<text x="257.3" y="63.2">PA2</text>
<text x="257.3" y="65.7">PA3</text>
<text x="293.7" y="61.9">VIA-A (BeanPort Data)</text>
<text x="36.5" y="68.1" transform="rotate(-90 36.5 68.1)">GND</text>
<text x="78" y="68.3">ϕ2</text>
<text x="89.7" y="68.3">A4</text>
<text x="89.7" y="70.8">A5</text>
<text x="126.2" y="70.8">A5</text>
<text x="126.2" y="68.3">A4</text>
<text x="185.9" y="70.8">A5</text>
<text x="185.9" y="68.3">A4</text>
<text x="246.9" y="70.8">CS1</text>
<text x="257.3" y="68.3">PA4</text>
<text x="257.3" y="70.8">PA5</text>
<text x="78" y="73.4">IRQ</text>
<text x="78" y="75.9">NMI</text>
<text x="89.7" y="73.4">A6</text>
<text x="89.7" y="75.9">A7</text>
<text x="126.2" y="75.9">A7</text>
<text x="126.2" y="73.4">A6</text>
<text x="140.3" y="75.9">D7</text>
<text x="185.9" y="75.9">A7</text>
<text x="185.9" y="73.4">A6</text>
<text x="200" y="75.9">D7</text>
<text x="246.9" y="73.4">CS2</text>
<text x="257.3" y="73.4">PA6</text>
<text x="257.3" y="75.9">PA7</text>
<text x="78" y="81">R/W</text>
<text x="88.5" y="83.5">A10</text>
<text x="89.7" y="78.4">A8</text>
<text x="89.7" y="81">A9</text>
<text x="126.2" y="83.5">A10</text>
<text x="126.2" y="81">A9</text>
<text x="126.2" y="78.4">A8</text>
<text x="140.3" y="83.5">D4</text>
<text x="140.3" y="81">D5</text>
<text x="140.3" y="78.4">D6</text>
<text x="185.9" y="83.5">A10</text>
<text x="185.9" y="81">A9</text>
<text x="185.9" y="78.4">A8</text>
<text x="200" y="83.5">D4</text>
<text x="200" y="81">D5</text>
<text x="200" y="78.4">D6</text>
<text x="246.9" y="83.5">RS2</text>
<text x="246.9" y="81">RS1</text>
<text x="246.9" y="78.4">RS0</text>
<text x="257.3" y="83.5">CA2</text>
<text x="257.3" y="81">CA1</text>
<text x="78" y="86.1">RDY</text>
<text x="78" y="88.6">BE</text>
<text x="88.5" y="86.1">A11</text>
<text x="88.5" y="88.6">A12</text>
<text x="126.2" y="88.6">A12</text>
<text x="126.2" y="86.1">A11</text>
<text x="140.3" y="88.6">D2</text>
<text x="140.3" y="86.1">D3</text>
<text x="185.9" y="88.6">A12</text>
<text x="185.9" y="86.1">A11</text>
<text x="200" y="88.6">D2</text>
<text x="200" y="86.1">D3</text>
<text x="246.9" y="86.1">RS3</text>
<text x="257.1" y="88.6">PB0</text>
<text x="292.3" y="89.9">VIA-B (BeanPort Control)</text>
<text x="303.6" y="87.3">J4</text>
<text x="78" y="93.7">SYNC</text>
<text x="88.5" y="91.1">A13</text>
<text x="88.5" y="93.7">A14</text>
<text x="126.2" y="93.7">A14</text>
<text x="126.2" y="91.1">A13</text>
<text x="135.6" y="94.8" transform="rotate(-90 135.6 94.8)">GND</text>
<text x="140.3" y="93.7">D0</text>
<text x="140.3" y="91.1">D1</text>
<text x="185.9" y="93.7">A14</text>
<text x="185.9" y="91.1">A13</text>
<text x="195.3" y="94.8" transform="rotate(-90 195.3 94.8)">VSS</text>
<text x="200" y="93.7">D0</text>
<text x="200" y="91.1">D1</text>
<text x="246.9" y="91.1">R/W</text>
<text x="257.1" y="91.1">PB1</text>
<text x="257.1" y="93.7">PB2</text>
<text x="38.2" y="99.3">J1</text>
<text x="78" y="96.2">VP</text>
<text x="78" y="98.8">ML</text>
<text x="88.5" y="96.2">A15</text>
<text x="89.5" y="101.3">D0</text>
<text x="246.9" y="101.3">D2</text>
<text x="246.9" y="98.8">D1</text>
<text x="246.9" y="96.2">D0</text>
<text x="257.1" y="96.2">PB3</text>
<text x="257.1" y="98.8">PB4</text>
<text x="257.1" y="101.3">PB5</text>
<text x="78" y="103.8">SO</text>
<text x="89.5" y="106.4">D2</text>
<text x="89.5" y="103.8">D1</text>
<text x="246.9" y="106.4">D4</text>
<text x="246.9" y="103.8">D3</text>
<text x="257.1" y="103.8">PB6</text>
<text x="257.1" y="106.4">PB7</text>
<text x="89.5" y="114">D5</text>
<text x="89.5" y="111.5">D4</text>
<text x="89.5" y="108.9">D3</text>
<text x="246.9" y="114">D7</text>
<text x="246.9" y="111.5">D6</text>
<text x="246.9" y="108.9">D5</text>
<text x="257.1" y="111.5">CB1</text>
<text x="257.1" y="114">CB2</text>
<text x="89.5" y="119.1">D7</text>
<text x="89.5" y="116.5">D6</text>
<text x="255" y="117.6" transform="rotate(-90 255 117.6)">VSS</text>
<text x="86.1" y="122.7" transform="rotate(-90 86.1 122.7)">VSS</text>
<text x="11.1" y="128.1" transform="rotate(-90 11.1 128.1)">VCC</text>
<text x="11.1" y="137.4" transform="rotate(-90 11.1 137.4)">GND</text>
</g>
<g font-size="1.1" fill="#000084">
<text x="130.8" y="3.7">{RESET CLK IRQ R/W}</text>
<text x="113" y="35.5">A[0..15]</text>
<text x="132.1" y="118">D[0..7]</text>
</g>
<g font-size="1.1" fill="#008484">
<text x="271.5" y="5.6">BeanBoard Address</text>
<text x="279.1" y="2.8">J11</text>
<text x="306.6" y="5.6">BeanBoard Data</text>
<text x="311.9" y="3.1">J10</text>
<text x="38.3" y="17.3">Reset</text>
<text x="5.5" y="27.5">DS1813-10</text>
<text x="12.9" y="24.9">U5</text>
<text x="305" y="32.1">BeanBoard Control</text>
<text x="311.4" y="30.3">J7</text>
<text x="4.3" y="40.2">Reset</text>
<text x="6.9" y="37.6">J5</text>
<text x="87.2" y="47.8">U1</text>
<text x="256.1" y="47.8">U7</text>
<text x="87.2" y="50.3">W65C02SxP (CPU)</text>
<text x="136.8" y="50.3">U4</text>
<text x="196.4" y="50.3">U3</text>
<text x="256.1" y="50.3">W65C22NxP (VIA)</text>
<text x="7.9" y="63.7">MXO45HS-2C-2M0000</text>
<text x="24.3" y="61.1">U8</text>
<text x="9.9" y="77">PWR_FLAG</text>
<text x="40.8" y="83.4">R1</text>
<text x="40.8" y="78.3">R3</text>
<text x="44.5" y="83.4">3.3k</text>
<text x="44.5" y="78.3">3.3k</text>
<text x="9.9" y="85.9">PWR_FLAG</text>
<text x="13.7" y="99.9">J9</text>
<text x="30.8" y="101.6">External Power Input</text>
<text x="6.1" y="102.2">BeanBoard Power</text>
<text x="122.4" y="104.7">AT28C256-15PU (32kB EEPROM)</text>
<text x="181.9" y="104.7">AS6C62256 (32kB SRAM)</text>
<text x="37.7" y="119.9">Anchor Ground</text>
<text x="43.7" y="117.6">J14</text>
<text x="17.8" y="130.3">U2E</text>
<text x="17.8" y="132.9">74HCT00</text>
<text x="119.9" y="134.4">C1</text>
<text x="130" y="134.4">C2</text>
<text x="140.2" y="134.4">C3</text>
<text x="150.4" y="134.4">C4</text>
<text x="160.5" y="134.4">C5</text>
<text x="170.7" y="134.4">C6</text>
<text x="180.8" y="134.4">C7</text>
<text x="191" y="134.4">C8</text>
<text x="220.7" y="138">J12</text>
<text x="230.4" y="132.4">BeanBoard CLK</text>
<text x="262.6" y="138">J13</text>
<text x="275.3" y="132.4">BeanPort EN</text>
<text x="119.1" y="140">0.1uF</text>
<text x="129.3" y="140">0.1uF</text>
<text x="139.4" y="140">0.1uF</text>
<text x="149.6" y="140">0.1uF</text>
<text x="159.8" y="140">0.1uF</text>
<text x="169.9" y="140">0.1uF</text>
<text x="180.1" y="140">0.1uF</text>
<text x="190.2" y="140">100uF</text>
</g>
<g font-size="1.1">
<text x="164.4" y="8.8">CLK</text>
<text x="262.9" y="8.8">PB0(A0)</text>
<text x="262.9" y="11.3">PB1(A1)</text>
<text x="306.1" y="8.8">PA0(D0)</text>
<text x="306.1" y="11.3">PA1(D1)</text>
<text x="21.6" y="17.7">+5v</text>
<text x="128.3" y="13.9">R/W</text>
<text x="262.9" y="16.4">PB3(A3)</text>
<text x="262.9" y="13.9">PB2(A2)</text>
<text x="306.1" y="13.9">PA2(D2)</text>
<text x="306.1" y="16.4">PA3(D3)</text>
<text x="45.7" y="21.5">GND</text>
<text x="262.9" y="21.5">PB5(R/W)</text>
<text x="262.9" y="18.9">PB4(STB)</text>
<text x="306.1" y="21.5">PA5(D5)</text>
<text x="306.1" y="18.9">PA4(D4)</text>
<text x="55.9" y="25.3">RESET</text>
<text x="113.7" y="25.3">A15</text>
<text x="262.9" y="24">PB6</text>
<text x="262.9" y="26.6">PB7(CLK2)</text>
<text x="262.9" y="29.1">CA1</text>
<text x="306.1" y="24">PA6(D6)</text>
<text x="306.1" y="26.6">PA7(D7)</text>
<text x="21.6" y="32.9">GND</text>
<text x="262.9" y="31.6">CA2</text>
<text x="262.9" y="34.2">CB1</text>
<text x="294.6" y="35.5">R/W</text>
<text x="15.2" y="39.3">GND</text>
<text x="262.9" y="36.7">CB2</text>
<text x="294.6" y="38">PB5(R/W)</text>
<text x="85.1" y="44.3">+5v</text>
<text x="294.6" y="43.1">PB4(STB)</text>
<text x="294.6" y="45.6">RESET</text>
<text x="35.6" y="52">+5v</text>
<text x="131.3" y="49.4">+5v</text>
<text x="191" y="49.4">+5v</text>
<text x="250.6" y="49.4">+5v</text>
<text x="294.6" y="48.2">IOCLK</text>
<text x="67.3" y="57">RESET</text>
<text x="100.3" y="59.6">A1</text>
<text x="100.3" y="57">A0</text>
<text x="113.4" y="59.6">A1</text>
<text x="113.4" y="57">A0</text>
<text x="149" y="59.6">+5v</text>
<text x="173.1" y="57">A0</text>
<text x="173.1" y="59.6">A1</text>
<text x="217.2" y="57">R/W</text>
<text x="231.1" y="59.6">CLK</text>
<text x="231.1" y="57">RESET</text>
<text x="275.2" y="59.6">PA1(D1)</text>
<text x="275.2" y="57">PA0(D0)</text>
<text x="55.9" y="62.1">CLK</text>
<text x="67.3" y="62.1">CLK</text>
<text x="100.3" y="62.1">A2</text>
<text x="100.3" y="64.7">A3</text>
<text x="113.4" y="62.1">A2</text>
<text x="113.4" y="64.7">A3</text>
<text x="173.1" y="62.1">A2</text>
<text x="173.1" y="64.7">A3</text>
<text x="216.6" y="62.1">A14</text>
<text x="231.1" y="64.7">IRQ</text>
<text x="275.2" y="62.1">PA2(D2)</text>
<text x="275.2" y="64.7">PA3(D3)</text>
<text x="285.7" y="64.7">+5v</text>
<text x="322.9" y="64.7">GND</text>
<text x="35.6" y="71">GND</text>
<text x="100.3" y="67.2">A4</text>
<text x="100.3" y="69.7">A5</text>
<text x="113.4" y="69.7">A5</text>
<text x="113.4" y="67.2">A4</text>
<text x="173.1" y="69.7">A5</text>
<text x="173.1" y="67.2">A4</text>
<text x="233.1" y="69.7">A14</text>
<text x="275.2" y="67.2">PA4(D4)</text>
<text x="275.2" y="69.7">PA5(D5)</text>
<text x="285.7" y="69.7">PA2(D2)</text>
<text x="285.7" y="67.2">PA0(D0)</text>
<text x="319.7" y="69.7">PA3(D3)</text>
<text x="319.7" y="67.2">PA1(D1)</text>
<text x="67.3" y="72.3">IRQ</text>
<text x="67.3" y="74.8">+5v</text>
<text x="100.3" y="77.4">A8</text>
<text x="100.3" y="72.3">A6</text>
<text x="100.3" y="74.8">A7</text>
<text x="113.4" y="72.3">A6</text>
<text x="113.4" y="74.8">A7</text>
<text x="113.4" y="77.4">A8</text>
<text x="153.7" y="77.4">D6</text>
<text x="153.7" y="74.8">D7</text>
<text x="173.1" y="74.8">A7</text>
<text x="173.1" y="77.4">A8</text>
<text x="173.1" y="72.3">A6</text>
<text x="213.4" y="74.8">D7</text>
<text x="213.4" y="77.4">D6</text>
<text x="232.8" y="77.4">A0</text>
<text x="233.1" y="72.3">A15</text>
<text x="275.2" y="74.8">PA7(D7)</text>
<text x="275.2" y="72.3">PA6(D6)</text>
<text x="285.7" y="72.3">PA4(D4)</text>
<text x="285.7" y="74.8">PA6(D6)</text>
<text x="285.7" y="77.4">CA1</text>
<text x="319.7" y="72.3">PA5(D5)</text>
<text x="319.7" y="74.8">PA7(D7)</text>
<text x="323.2" y="77.4">CA2</text>
<text x="16.5" y="81.2">+5v</text>
<text x="34.3" y="79.9">+5v</text>
<text x="55.9" y="79.9">IRQ</text>
<text x="67.3" y="79.9">R/W</text>
<text x="100.3" y="79.9">A9</text>
<text x="100.3" y="82.4">A10</text>
<text x="112.4" y="82.4">A10</text>
<text x="113.4" y="79.9">A9</text>
<text x="153.7" y="82.4">D4</text>
<text x="153.7" y="79.9">D5</text>
<text x="172.1" y="82.4">A10</text>
<text x="173.1" y="79.9">A9</text>
<text x="213.4" y="79.9">D5</text>
<text x="213.4" y="82.4">D4</text>
<text x="232.8" y="79.9">A1</text>
<text x="232.8" y="82.4">A2</text>
<text x="278.7" y="79.9">CA1</text>
<text x="278.7" y="82.4">CA2</text>
<text x="285.7" y="79.9">GND</text>
<text x="323" y="79.9">+5v</text>
<text x="67.3" y="87.5">+5v</text>
<text x="100.3" y="85">A11</text>
<text x="100.3" y="87.5">A12</text>
<text x="112.4" y="85">A11</text>
<text x="112.4" y="87.5">A12</text>
<text x="153.7" y="85">D3</text>
<text x="153.7" y="87.5">D2</text>
<text x="172.1" y="87.5">A12</text>
<text x="172.1" y="85">A11</text>
<text x="213.4" y="87.5">D2</text>
<text x="213.4" y="85">D3</text>
<text x="232.8" y="85">A3</text>
<text x="275.2" y="87.5">PB0(A0)</text>
<text x="16.5" y="90.1">GND</text>
<text x="100.3" y="92.6">A14</text>
<text x="100.3" y="90.1">A13</text>
<text x="100.3" y="95.1">A15</text>
<text x="111.8" y="92.6">A14</text>
<text x="111.8" y="90.1">A13</text>
<text x="153.7" y="90.1">D1</text>
<text x="153.7" y="92.6">D0</text>
<text x="171.4" y="92.6">A14</text>
<text x="171.4" y="90.1">A13</text>
<text x="213.4" y="90.1">D1</text>
<text x="213.4" y="92.6">D0</text>
<text x="232.4" y="90.1">R/W</text>
<text x="232.7" y="95.1">D0</text>
<text x="275.2" y="90.1">PB1(A1)</text>
<text x="275.2" y="92.6">PB2(A2)</text>
<text x="275.2" y="95.1">PB3(A3)</text>
<text x="285.7" y="92.6">+5v</text>
<text x="285.7" y="95.1">PB0(A0)</text>
<text x="319.7" y="95.1">PB1(A1)</text>
<text x="322.9" y="92.6">GND</text>
<text x="100.3" y="100.2">D0</text>
<text x="134.6" y="100.2">GND</text>
<text x="194.3" y="100.2">GND</text>
<text x="232.7" y="100.2">D2</text>
<text x="232.7" y="97.7">D1</text>
<text x="273.8" y="100.2">PB5(R/W)</text>
<text x="274.3" y="97.7">PB4(STB)</text>
<text x="285.7" y="97.7">PB2(A2)</text>
<text x="285.7" y="100.2">BPEN</text>
<text x="318.2" y="100.2">PB5(R/W)</text>
<text x="319.7" y="97.7">PB3(A3)</text>
<text x="10.2" y="107.8">GND</text>
<text x="10.2" y="105.3">+5v</text>
<text x="31.7" y="106.6">+5v</text>
<text x="31.7" y="104">GND</text>
<text x="67.3" y="102.8">+5v</text>
<text x="100.3" y="102.8">D1</text>
<text x="100.3" y="105.3">D2</text>
<text x="100.3" y="107.8">D3</text>
<text x="232.7" y="105.3">D4</text>
<text x="232.7" y="102.8">D3</text>
<text x="232.7" y="107.8">D5</text>
<text x="273.1" y="105.3">PB7(CLK2)</text>
<text x="278.6" y="102.8">PB6</text>
<text x="285.7" y="102.8">PB6</text>
<text x="285.7" y="105.3">CB1</text>
<text x="285.7" y="107.8">GND</text>
<text x="317.6" y="102.8">PB7(CLK2)</text>
<text x="323" y="105.3">CB2</text>
<text x="323" y="107.8">+5v</text>
<text x="31.7" y="109.1">GND</text>
<text x="100.3" y="110.4">D4</text>
<text x="100.3" y="112.9">D5</text>
<text x="232.7" y="112.9">D7</text>
<text x="232.7" y="110.4">D6</text>
<text x="278.6" y="112.9">CB2</text>
<text x="278.6" y="110.4">CB1</text>
<text x="6.8" y="118">+5v</text>
<text x="100.3" y="115.5">D6</text>
<text x="100.3" y="118">D7</text>
<text x="40.6" y="125.6">GND</text>
<text x="254" y="120.5">GND</text>
<text x="285.7" y="123.1">PB5(R/W)</text>
<text x="311.3" y="123.1">R/W</text>
<text x="85.1" y="130.7">GND</text>
<text x="107.9" y="128.2">+5v</text>
<text x="210.9" y="132">PB7(CLK2)</text>
<text x="258.3" y="132">+5v</text>
<text x="236.2" y="137.1">IOCLK</text>
<text x="278.1" y="137.1">BPEN</text>
<text x="10.2" y="143.4">GND</text>
<text x="107.9" y="143.4">GND</text>
<text x="216.5" y="142.1">CLK</text>
<text x="253.9" y="142.1">PB4(STB)</text>
</g>
<g font-size="1.1" fill="#0000c2">
<text x="78.7" y="114.1">35 NC</text>
<text x="33.4" y="129.8">Provides mechanical stability</text>
</g>
</svg>
